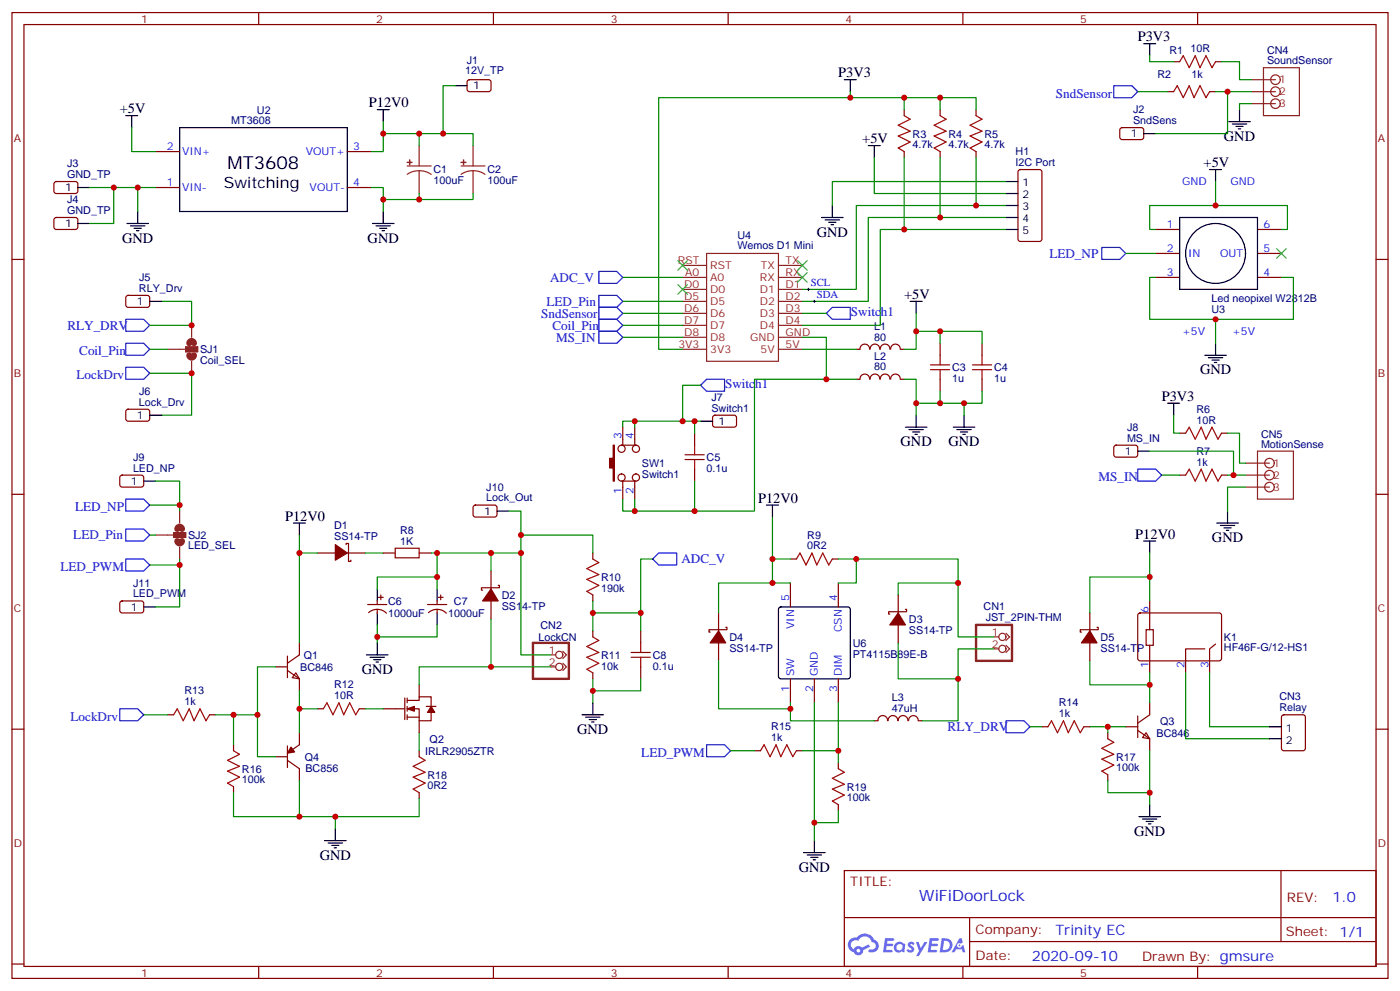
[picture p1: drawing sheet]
<svg xmlns="http://www.w3.org/2000/svg" width="412mm" height="292mm" viewBox="0 0 412 292" stroke-linecap="round" stroke-linejoin="round" font-family="sans-serif">
<g fill="none" stroke="#870000" stroke-width=".35">
<path d="M3.5 3.7h405.4v284.3h-405.4zM7.1 7.2h398.2v277.3h-398.2zM76.2 3.7v3.5M145.3 3.7v3.5M214.5 3.7v3.5M283.6 3.7v3.5M352.8 3.7v3.5M3.5 76.4h3.6M405.3 76.4h3.6M3.5 145.5h3.6M405.3 145.5h3.6M3.5 214.7h3.6"/>
<path d="M405.3 214.7h3.6M248.7 256.3h156.6v28.2h-156.6zM377.3 256.3v20.9M248.7 270.1h156.5M285.6 277.2h119.6M285.6 270.1v14.2M3.5 283.8h3.6M76.2 284.5v3.5M145.3 284.5v3.5M214.5 284.5v3.5M283.6 284.5v3.5M352.8 284.5v3.5"/>
<path d="M405.3 283.8h3.6"/>
</g>
<g fill="#5487ff">
<path d="M267.7 277.5a1.22 1.22 0 0 1 1.7 .2l-.4 .6a.47 .47 0 0 0-.3-.4 .47 .47 0 0 0-.5 .2l.1 .2a1.14 1.14 0 0 1 .8 1.8 1.14 1.14 0 0 1-1.9 0l-.2-.2 .5-.6 .7 .5a.29 .29 0 0 0 .3-.3 .29 .29 0 0 0-.2-.3 1.04 1.04 0 0 1-.6-1.7z"/>
<path d="M260.7 276.2h2.4l.3 .2-.2 .5-1.8 .1-.1 .8h1.5l.3 .4-.3 .4h-1.6l-.2 1.1h1.7l.2 .3-.2 .3-2.6 .1z"/>
<path d="M273.8 276.2h2.4l.3 .2-.1 .5-1.8 .1-.2 .8h1.6l.3 .4-.4 .4-1.6-.1-.1 1.1 1.7 .1 .2 .3-.2 .3-2.6 .1z"/>
<path d="M282.6 276.2h.7l.3 1.3-.6 .3a.69 .69 0 0 0-1 .3 .69 .69 0 0 0 .4 .9 .69 .69 0 0 0 .9-.6l.5-.2 .6 2.2h-.8l-.2-.9h-1.8l-.5 .9h-.8z"/>
<path d="M269.8 277.3h.8l.6 1.8 1.1-1.8h.9l-2.6 4.2h-.8l.9-1.5z"/>
<path d="M277.4 276.2l-.6 4.2h1.3a2.11 2.11 0 0 0 2.5-2.1 2.11 2.11 0 0 0-2.5-2.1zM278.1 277a1.39 1.39 0 0 1 1.7 1.4 1.39 1.39 0 0 1-1.8 1.2h-.3z"/>
<path d="M263.7 277.8a1.54 1.54 0 0 0-.1 2.2 1.54 1.54 0 0 0 2.2 .1l.6 .3 .3-2.3-.2-.3h-.4a1.49 1.49 0 0 0-2.4 0zM264 278.8a.94 .94 0 0 1 1.8 0 .94 .94 0 0 1-1.8 0z"/>
<path d="M250.4 276.6a2.18 2.18 0 0 0 1.1 3.7 1.44 1.44 0 0 0 1.6 .9 1.44 1.44 0 0 0 1.2-1.4l2-1.1-.5-.7-1.9 1a1.47 1.47 0 0 0-2.4 .4 1.39 1.39 0 0 1-.7-1.9 1.39 1.39 0 0 1 2-.5 2.12 2.12 0 0 1 2.2-1.3 2.12 2.12 0 0 1 1.9 1.7 1.14 1.14 0 0 1 1.1 1.4 1.14 1.14 0 0 1-1.7 .7 .43 .43 0 0 0-.5 .4 .43 .43 0 0 0 .4 .5 1.98 1.98 0 0 0 2.5-1.2 1.98 1.98 0 0 0-1.2-2.6 3.1 3.1 0 0 0-5.3-.6l-.9 .1zM252.3 279.9a.55 .55 0 0 1 1.1 0 .55 .55 0 0 1-1.1 0z"/>
<circle cx="282.6" cy="278.3" r=".26"/>
</g>
<g fill="none" stroke="#8c2424" stroke-width=".35">
<path d="M119.9 48.9h7.1M123.5 50.3l1.8 .2 1.7 .8M123.5 50.3l-1.9 .2-1.7 .8M123.5 42.9v6M123.5 50.3v6.7M135.8 48.9h7.1M139.3 50.3l1.9 .2 1.7 .8M139.3 50.3l-1.8 .2-1.7 .8M139.3 42.9v6M139.3 50.3v6.7M201.1 78.1h7M208.1 74.6h21.2v31.8h-21.2z"/>
<path d="M229.3 78.1h7.1M201.1 99.3h7M201.1 85.2h7M201.1 81.7h7M201.1 95.8h7M201.1 92.3h7M201.1 88.7h7M229.3 99.3h7.1M229.3 85.2h7.1M229.3 81.7h7.1M229.3 95.8h7.1M229.3 92.3h7.1"/>
<path d="M229.3 88.7h7.1M201.1 102.8h7M229.3 102.8h7.1M162.3 196.3h1.4M162.3 192.8h1.4M165.8 195.3l1.1 1-1.1 1.1M165.8 191.7l1.1 1.1-1.1 1.1M292.8 191h1.4M292.8 187.5h1.4M296.3 190l1.1 1-1.1 1.1M296.3 186.4l1.1 1.1-1.1 1.1"/>
<circle cx="164.7" cy="196.3" r="1.06"/>
<circle cx="164.7" cy="192.8" r="1.06"/>
<circle cx="295.3" cy="191" r="1.06"/>
<circle cx="295.3" cy="187.5" r="1.06"/>
</g>
<g fill="none" stroke="#000" stroke-width=".35">
<path d="M37 34h3.6M38.8 34v3.6M52.9 37.6h49.4v24.7h-49.4zM111.1 32.3h3.6M112.9 32.3v3.5M255.8 42.9h3.5M257.5 42.9v3.5M296.3 53.4h3.6M296.3 57h3.6M356.3 49.9h3.5M358.1 49.9v3.5M37.4 65.8h6.3"/>
<path d="M38.5 66.5h4.2M39.5 67.2h2.1M40.2 67.9h.7M40.6 62.3v3.5M109.7 65.8h6.4M110.8 66.5h4.2M111.8 67.2h2.1M112.5 67.9h.7M112.9 62.3v3.5M242 64h6.4M243.1 64.7h4.2M244.1 65.4h2.1"/>
<path d="M244.8 66.1h.7M245.2 60.5v3.5M296.3 60.5h3.6M296.3 64h3.6M296.3 67.6h3.6M347.5 64h22.9v21.2h-22.9zM268.1 88.7h3.5M269.9 88.7v3.6M354.9 104.6h6.3M356 105.3h4.2M357 106h2.1M357.7 106.7h.7"/>
<path d="M358.1 101.1v3.5M266.7 125.8h6.3M267.8 126.5h4.2M268.8 127.2h2.1M269.5 127.9h.7M269.9 122.2v3.6M86.4 154h3.6M88.2 154v3.5M225.8 148.7h3.5M227.5 148.7v3.5M111.1 173.4v3.5M128.8 173.4v3.5"/>
<path d="M107.9 192.8h6.4M109 193.5h4.2M110.1 194.2h2.1M110.8 194.9h.7M111.1 180.4v3.6M111.1 189.3v3.5M128.8 180.4v3.6M95.6 247.5h6.4M96.7 248.2h4.2M97.7 248.9h2.1M98.4 249.6h.7M98.8 243.9v3.6"/>
<path d="M236.7 251h6.4M237.8 251.7h4.2M238.8 252.4h2.1M239.5 253.1h.7M239.9 247.5v3.5"/>
<circle cx="358.1" cy="74.6" r="8.8"/>
</g>
<g fill="none" stroke="#870000" stroke-width=".35">
<path d="M266.3 32.3v1.7M276.9 32.3v1.7M287.5 32.3v1.7M45.9 55.2h7M45.9 44.6h7M102.3 55.2h7.1M102.3 44.6h7.1M266.3 44.6v1.8M276.9 44.6v1.8M287.5 44.6v1.8M300.1 50.1l.5-.2h5.6l.7 .4v20.1l-.4 .6-5.9 .1-.7-.5v-20zM340.4 74.6h7.1"/>
<path d="M340.4 67.6h7.1M370.4 74.6h7.1M370.4 67.6h7.1M340.4 81.7h7.1M370.4 81.7h7.1M256.1 102.8a1.41 1.41 0 0 0-1.4-1.5 1.41 1.41 0 0 0-1.4 1.5h-1.1M256.1 111.6a1.41 1.41 0 0 0-1.4-1.5 1.41 1.41 0 0 0-1.4 1.5l-1.1 .1M256.3 102.8a1.41 1.41 0 0 1 1.4-1.5 1.41 1.41 0 0 1 1.4 1.5M256.3 111.6a1.41 1.41 0 0 1 1.4-1.5 1.41 1.41 0 0 1 1.4 1.5M259.3 102.8a1.41 1.41 0 0 1 1.4-1.5 1.41 1.41 0 0 1 1.4 1.5M259.3 111.6a1.41 1.41 0 0 1 1.4-1.5 1.41 1.41 0 0 1 1.4 1.5M262.4 102.8a1.41 1.41 0 0 1 1.4-1.5 1.41 1.41 0 0 1 1.4 1.5"/>
<path d="M262.4 111.6a1.41 1.41 0 0 1 1.4-1.5 1.41 1.41 0 0 1 1.4 1.5M265.3 102.8h1M265.3 111.7h1M276.9 101.1v3.5M276.9 111.7v3.5M289.3 101.1v3.5M289.3 111.7v3.5M93.5 162.8h5.3M102 160.3v-.3h.7v5.3h.7v-.4M102.3 162.8h5.3M108.3 178h5.6M111.1 176.9v1.1"/>
<path d="M111.1 179.4v1M111.5 175.9h1.4M112.2 175.2v1.4M112.9 162.8h3.5M123.5 162.8h3.5M125.9 178h5.7M128.8 176.9v1.1M128.8 179.4v1M129.1 175.9h1.4M129.8 175.2v1.4M144.6 168.1v5.3M144.6 176.9v5.3"/>
<path d="M146.8 172.3h.3v.7h-5.3v.7h.4M232.8 164.6h1.8M245.2 164.6h1.7M338.7 176.9v8.5M81.1 196.3h3.6M84.7 197.4l3.5 2.4v3.6M84.7 193.1v6.4M87.1 198.1l1.1 1.7-2.1-.3zM88.2 189.3v3.5l-3.5 2.5M108.6 180.4a3.8 3.8 0 0 1 5.2 .1M126.2 180.4a3.8 3.8 0 0 1 5.3 .1M335.4 180.7l.4-.3 23.6 .1 .4 .7v12.9l-.7 .5-23.5-.1-.5-.6v-12.7z"/>
<path d="M337.6 185.4h2.1v4.6h-2.1zM338.7 190v8.1M354.9 191h-5.7v7.1M358.1 189.6l-1.8 1.4v7.1M49.4 210.4h1.8M61.7 210.4h1.8M68.8 219.3v1.7M84.7 219.6v6.4M88.2 215.7v3.6l-3.5 2.4M93.5 208.7h1.7M105.8 208.7h1.8M112.9 208.7h6.3"/>
<path d="M119.2 205.5v6.3M119.9 206.2h3.6v-1.1h3.5v2.9M119.9 208.7h3.6v3.5h3.5v-2.5M119.9 211.1h3.6M119.9 205.5v1.4M119.9 208v1.4M119.9 210.4v1.4M123.5 201.6v3.5M123.5 212.2v3.5M125.6 208h2.8M68.8 231.6v1.8M81.1 222.8h3.6"/>
<path d="M84.7 223.8l3.5 2.5v3.5M123.5 221v1.8M123.5 233.4v1.7M222.2 221h1.8M234.6 221h1.8M246.9 224.5v1.8M246.9 236.9v1.8"/>
</g>
<g fill="#870000" stroke="#870000" stroke-width=".35">
<path d="M85.7 220l1.1 1.4-2.1 .3z"/>
<path d="M119.9 208.7l2.2-.7v1.4z"/>
<path d="M127 208l1.1 1.7h-2.2z"/>
<path d="M144.6 173.4l2.2 3.5h-4.6z"/>
<path d="M98.8 160.3l3.5 2.5-3.5 2.1z"/>
</g>
<path d="M157 189.3h10.6v10.5h-10.6zM287.5 184h10.6v10.6h-10.6z" fill="none" stroke="#8c2424" stroke-width=".71"/>
<g fill="none" stroke="#008700" stroke-width=".35">
<path d="M38.8 37.6v7h7.1M112.9 35.8v8.8h-3.5M112.9 39.3h10.6v3.6M123.5 39.3h15.8v3.6M266.3 32.3v-3.5h21.2v3.5M266.3 28.8h-72.3v74h7.1M276.9 28.8v3.5M45.9 55.2h-5.3v7.1M109.4 55.2h3.5v7.1M123.5 57v1.7h-10.6M139.3 57v1.7h-15.8M257.5 46.4v10.6h38.8"/>
<path d="M266.3 46.4v21.2h30M276.9 46.4v17.6M287.5 46.4v14.1M296.3 53.4h-51.1v7.1M358.1 53.4v7.1M296.3 60.5h-44.1v24.7h-15.8M296.3 64h-40.5v24.7h-19.4M331.6 74.6h8.8M340.4 67.6h-1.7v-7.1h40.5v7.1h-1.7M183.4 95.8h17.7M183.4 88.7h17.7M236.4 99.3h7v12.4h8.8"/>
<path d="M269.9 92.3v10.5h-3.6M269.9 97.5h7v3.6M276.9 97.5h12.4v3.6M340.4 81.7h-1.7v12.3h42.3v-12.3h-3.5M358.1 94v7.1M236.4 102.8h15.8M266.3 111.7h3.6v10.5M276.9 115.2v3.5M289.3 115.2v3.5h-19.4M88.2 157.5v31.8M88.2 162.8h5.3M107.6 162.8h5.3"/>
<path d="M111.1 173.4v-3.5h17.7v3.5M127 162.8h26.5v30h8.8M128.8 162.8v7.1M144.6 162.8v5.3M81.1 196.3h-5.3v26.5h5.3M111.1 184v3.5h17.7v-3.5M111.1 187.5v1.8M144.6 182.2v14.1M162.3 196.3h-38.8v5.3M42.3 210.4h7.1M63.5 210.4h12.3M68.8 210.4v8.9"/>
<path d="M88.2 203.4v12.3M88.2 208.7h5.3M107.6 208.7h5.3M123.5 215.7v5.3M68.8 233.4v7h19.4M88.2 229.8v10.6h10.6M123.5 235.1v5.3h-24.7v3.5"/>
</g>
<g fill="none" stroke="#a10000" stroke-width=".35">
<path d="M266.3 34l1.8 1.1-3.5 1.8 3.5 1.7-3.5 1.4 3.5 1.8-3.5 1.8 1.7 1M276.9 34l1.8 1.1-3.5 1.8 3.5 1.7-3.5 1.4 3.5 1.8-3.5 1.8 1.7 1M287.5 34l1.8 1.1-3.5 1.8 3.5 1.7-3.5 1.4 3.5 1.8-3.5 1.8 1.7 1M274.1 108.8h5.7M274.1 107.4h5.7M276.9 104.6v2.8M276.9 108.8v2.9M286.5 108.8h5.6M286.5 107.4h5.6M289.3 104.6v2.8M289.3 108.8v2.9M116.4 161.4h7.1v2.8h-7.1z"/>
<path d="M234.6 164.6l1.1-1.8 1.7 3.5 1.8-3.5 1.4 3.5 1.8-3.5 1.7 3.5 1.1-1.7M51.2 210.4l1-1.7 1.8 3.5 1.7-3.5 1.4 3.5 1.8-3.5 1.8 3.5 1-1.8M95.2 208.7l1.1-1.8 1.8 3.5 1.7-3.5 1.4 3.5 1.8-3.5 1.8 3.5 1-1.7M68.8 221l1.8 1.1-3.6 1.7 3.6 1.8-3.6 1.4 3.6 1.8-3.6 1.7 1.8 1.1M123.5 222.8l1.7 1-3.5 1.8 3.5 1.8-3.5 1.4 3.5 1.7-3.5 1.8 1.8 1.1M224 221l1.1-1.7 1.7 3.5 1.8-3.5 1.4 3.5 1.8-3.5 1.7 3.5 1.1-1.8M246.9 226.3l1.8 1.1-3.5 1.7 3.5 1.8-3.5 1.4 3.5 1.8-3.5 1.7 1.7 1.1"/>
</g>
<path d="M324.6 72.8h5.2l1.8 1.8-1.8 1.8h-5.2zM176.4 94h5.3l1.7 1.8-1.7 1.7h-5.3zM176.4 90.5h5.3l1.7 1.8-1.7 1.7h-5.3zM176.4 87h5.3l1.7 1.7-1.7 1.8h-5.3zM35.3 208.7h5.3l1.7 1.7-1.7 1.8h-5.3zM208.1 219.3h5.3l1.8 1.7-1.8 1.8h-5.3z" fill="none" stroke="#00f" stroke-width=".35"/>
<path d="M237.8 85.2h.7M238.1 84.8v.7M239.5 88.7h.7M239.9 88.4v.7" fill="none" stroke="#000" stroke-width=".29"/>
<g fill="#8c2424" stroke="#8c2424" stroke-width=".35">
<path d="M119.9 47.8h1.5z"/>
<path d="M120.6 47.1l.1 1.4z"/>
<path d="M135.8 47.8h1.4z"/>
<path d="M136.5 47.1l.1 1.4z"/>
</g>
<path d="M229.5 178.9l.5-.2h19.8l.5 .2 .2 .5v19.7l-.3 .5-.4 .2h-19.8l-.5-.2-.2-.5v-19.7z" fill="#fff" stroke="#000" stroke-width=".35"/>
<g fill="none" stroke="#870000" stroke-width=".35">
<path d="M345.7 18.2h1.8M358.1 18.2h1.7M137.8 23.7l.5-.2h5.9l.4 .7v2.4l-.7 .4-5.9-.1-.4-.6v-2.1zM330.1 37.8l.5-.2h5.9l.4 .7-.1 2.4-.6 .4-5.9-.1-.5-.6v-2.1zM344 27h1.7M356.3 27h1.8M16.1 53.7l.5-.3 5.9 .1 .4 .7v2.3l-.7 .5-5.9-.1-.4-.6v-2.1zM16.1 64.2l.5-.2 5.9 .1 .4 .6v2.4l-.7 .5-5.9-.1-.4-.6v-2.2zM37.3 87.2l.4-.2h6l.4 .7-.1 2.4-.6 .4-5.9-.1-.5-.6v-2.1zM37.3 120.7l.4-.2h6l.4 .7-.1 2.4-.6 .4-5.9-.1-.5-.6v-2.1zM183.1 131.1h4.2M183.4 125.8v5.3"/>
<path d="M187 125.8v5.3M204.6 127.5v3.6M204.6 138.1v3.5M210.1 122.4l.5-.2 5.9 .1 .5 .6-.1 2.4-.6 .5-6-.1-.4-.6v-2.2zM328.3 131.3l.5-.2h5.9l.4 .7v2.4l-.7 .4-5.9-.1-.4-.6v-2.1zM347.5 139.9h1.7M347.5 127.5h1.7M359.8 139.9h1.8M359.8 127.5h1.8M35.5 140.1l.5-.2h5.9l.4 .7v2.4l-.7 .4-5.9-.1-.4-.6v-2.1zM139.6 148.9l.5-.2 5.9 .1 .4 .6-.1 2.4-.6 .4h-5.9l-.5-.7v-2.1zM183.1 141.6h4.2"/>
<path d="M183.4 141.6v5.3M187 141.6v5.3M35.5 177.1l.5-.2 5.9 .1 .4 .6v2.4l-.7 .4h-5.9l-.4-.7v-2.1zM174.6 162.8v1.8M174.6 175.2v1.7M232.8 171.6v7.1M246.9 171.6v7.1M264.6 175.2v5.2M266.7 179.4h.4v.7h-5.3v.7h.3M174.6 185.7v1.8M174.6 198.1v1.7M188.7 185.7v3.6"/>
<path d="M188.7 196.3v3.5M211.7 180.4v5.3M211.7 189.3v5.3M213.8 184.7h.3v.7h-5.3v.7h.4M232.8 199.8v7.1M239.9 199.8v7.1M246.9 199.8v7.1M264.6 184v5.3M321 180.4v5.3M321 189.3v5.3M323.1 184.7h.4v.7h-5.3v.7h.4M257.5 212.2h1.1"/>
<path d="M258.6 212.2a1.41 1.41 0 0 1 1.4-1.5 1.41 1.41 0 0 1 1.4 1.5M261.6 212.2a1.41 1.41 0 0 1 1.4-1.5 1.41 1.41 0 0 1 1.4 1.5M264.6 212.2a1.41 1.41 0 0 1 1.4-1.5 1.41 1.41 0 0 1 1.4 1.5M267.7 212.2a1.41 1.41 0 0 1 1.4-1.5 1.41 1.41 0 0 1 1.4 1.5M270.6 212.2h1M306.9 214h1.8M319.3 214h1.7M326.3 215.7v1.8M331.6 214h3.5M335.1 215l3.6 2.5v3.5M335.1 210.8v6.3M337.6 215.7l1.1 1.8-2.2-.4z"/>
<path d="M338.7 206.9v3.5l-3.6 2.5M377.7 210.6l.5-.2h5.6l.7 .5v9.4l-.4 .7h-5.9l-.7-.4v-9.5zM326.3 228.1v1.7"/>
<circle cx="183.1" cy="132.1" r="1.06"/>
<circle cx="187.3" cy="132.1" r="1.06"/>
<circle cx="183.1" cy="140.6" r="1.06"/>
<circle cx="187.3" cy="140.6" r="1.06"/>
</g>
<g fill="#870000" stroke="#870000" stroke-width=".35">
<path d="M211.7 185.7l2.1 3.6h-4.6z"/>
<path d="M264.6 180.4l2.1 3.6h-4.6z"/>
<path d="M321 185.7l2.1 3.6h-4.5z"/>
<path d="M180.6 131.1h.4v10.5h-.4v-3.8h-1v-2.9h1z"/>
</g>
<g fill="none" stroke="#008700" stroke-width=".35">
<path d="M338.7 16.4v1.8h7M359.8 18.2h5.3v5.3h3.6M134.1 25.2h-3.6v14.1M250.5 27v1.8M335.1 27h8.9M358.1 27h10.6M361.6 27v12.3h-21.2M368.7 30.5h-3.6v1.8M26.5 55.2h14.1M33.5 55.2v10.6h-7M266.3 67.6h-7v28.2h-22.9M47.6 88.7h8.8v7.1h-12.3"/>
<path d="M183.4 92.3h17.7M183.4 99.3h17.7M183.4 81.7h17.7M236.4 92.3h7M44.1 109.9h12.3v12.3h-8.8M44.1 102.8h5.3M206.4 113.4h-5.3v10.6M243.4 111.7h-21.2v38.8h-17.6M284 118.7v3.5M183.4 125.8v-1.8h21.2v3.5M187 124v1.8M204.6 124h1.8"/>
<path d="M338.7 132.8h24.7v7.1M342.2 139.9h5.3M345.7 122.2v5.3h1.8M361.6 127.5h3.5v8.8h1.8M361.6 139.9h5.3M44.1 148.7h8.8v1.8M44.1 157.5h1.8M45.9 141.6h7v7.1M149.9 150.5h3.6v12.3M153.5 157.5h21.1v5.3M183.4 146.9v3.6h3.6v-3.6M204.6 141.6v8.9h-17.6"/>
<path d="M227.5 152.2v12.4M366.9 143.4h-5.3v7.1M52.9 164.6v1.7h-8.8M52.9 166.3v12.4h-7M174.6 176.9v8.8M192.3 164.6h-3.6v15.8M227.5 171.6h-15.8v8.8M232.8 164.6h-5.3v7h5.3M246.9 164.6h5.3v7h-5.3M252.2 164.6h30v22.9h10.6M282.2 171.6h-17.6v3.6M338.7 169.9h-17.7v10.5"/>
<path d="M338.7 162.8v14.1M174.6 180.4h14.1v5.3M174.6 199.8v7.1M188.7 199.8v3.6h-14.1M211.7 194.6v14.1h21.1v-1.8M264.6 189.3v10.5h17.6M292.8 191h-10.6v21.2h-10.6M321 194.6v7h17.7M338.7 198.1v8.8M349.2 198.1v19.4h24.7M356.3 198.1v15.9h17.6M232.8 208.7v3.5h24.7"/>
<path d="M239.9 206.9v40.6M246.9 206.9v14.1h-10.5M303.4 214h3.5M321 214h10.6M326.3 214v1.7M215.2 221h7M246.9 238.7v3.5h-7M246.9 221v3.5M326.3 229.8v3.6h12.4M338.7 221v15.9"/>
</g>
<g fill="none" stroke="#000" stroke-width=".35">
<path d="M336.9 12.9h3.5M338.7 12.9v3.5M134.1 25.2h3.5M248.7 23.5h3.5M250.5 23.5v3.5M336.9 39.3h3.5M361.9 35.8h6.4M363 36.5h4.2M364.1 37.2h2.1M364.8 37.9h.7M365.1 32.3v3.5M22.9 55.2h3.6"/>
<path d="M22.9 65.8h3.6M44.1 88.7h3.5M344 118.7h3.5M345.7 118.7v3.5M44.1 122.2h3.5M206.4 124h3.5M280.8 125.8h6.4M281.9 126.5h4.2M282.9 127.2h2.1M283.6 127.9h.7M284 122.2v3.6M335.1 132.8h3.6"/>
<path d="M42.3 141.6h3.6M146.4 150.5h3.5M336.9 159.3h3.5M338.7 159.3v3.5M358.4 154h6.4M359.5 154.7h4.2M360.5 155.4h2.2M361.2 156.1h.7M361.6 150.5v3.5M42.3 178.7h3.6M171.4 210.4h6.4M172.5 211.1h4.2"/>
<path d="M173.6 211.8h2.1M174.3 212.5h.7M174.6 206.9v3.5M373.9 214h3.6M373.9 217.5h3.6M338.7 236.9v3.5M335.5 240.4h6.3M336.5 241.1h4.3M337.6 241.8h2.1M338.3 242.5h.7"/>
</g>
<g fill="none" stroke="#a10000" stroke-width=".35">
<path d="M347.5 18.2l1-1.8 1.8 3.5 1.8-3.5 1.4 3.5 1.7-3.5 1.8 3.5 1.1-1.7M345.7 27l1.1-1.8 1.7 3.6 1.8-3.6 1.4 3.6 1.8-3.6 1.7 3.6 1.1-1.8M201.8 135.3h5.6M201.8 133.9h5.6M204.6 131.1v2.8M204.6 135.3v2.8M349.2 139.9l1.1-1.8 1.8 3.5 1.7-3.5 1.4 3.5 1.8-3.5 1.8 3.5 1-1.7M349.2 127.5l1.1-1.7 1.8 3.5 1.7-3.5 1.4 3.5 1.8-3.5 1.8 3.5 1-1.8M174.6 164.6l1.8 1-3.5 1.8 3.5 1.8-3.5 1.4 3.5 1.7-3.5 1.8 1.7 1.1M174.6 187.5l1.8 1.1-3.5 1.7 3.5 1.8-3.5 1.4 3.5 1.8-3.5 1.7 1.7 1.1M185.9 193.5h5.7M185.9 192.1h5.7"/>
<path d="M188.7 189.3v2.8M188.7 193.5v2.8M308.7 214l1-1.8 1.8 3.5 1.8-3.5 1.4 3.5 1.7-3.5 1.8 3.5 1.1-1.7M326.3 217.5l1.8 1-3.5 1.8 3.5 1.8-3.5 1.4 3.5 1.7-3.5 1.8 1.7 1.1"/>
</g>
<g fill="none" stroke="#00f" stroke-width=".35">
<path d="M328.1 25.2h5.3l1.7 1.8-1.7 1.8h-5.3zM176.4 79.9h5.3l1.7 1.8-1.7 1.7h-5.3zM37 94h5.3l1.8 1.8-1.8 1.7h-5.3zM176.4 97.5h5.3l1.7 1.8-1.7 1.8h-5.3zM243.4 92.3l1.8-1.8h5.3v3.5h-5.3zM37 101.1h5.3l1.8 1.7-1.8 1.8h-5.3zM37 108.1h5.3l1.8 1.8-1.8 1.8h-5.3zM206.4 113.4l1.7-1.7h5.3v3.5h-5.3zM335.1 138.1h5.3l1.8 1.8-1.8 1.7h-5.3zM37 146.9h5.3l1.8 1.8-1.8 1.8h-5.3zM37 155.8h5.3l1.8 1.7-1.8 1.8h-5.3zM37 164.6h5.3l1.8 1.7-1.8 1.8h-5.3z"/>
<path d="M192.3 164.6l1.7-1.8h5.3v3.5h-5.3zM296.3 212.2h5.3l1.8 1.8-1.8 1.7h-5.3z"/>
</g>
<path d="M55.7 104.6a.71 .71 0 0 0 .7 .7 .71 .71 0 0 0 .7-.7M55.7 101.1a.71 .71 0 0 1 .7-.7 .71 .71 0 0 1 .7 .7M52.2 159.3a.71 .71 0 0 0 .7 .7 .71 .71 0 0 0 .7-.7M52.2 155.8a.71 .71 0 0 1 .7-.8 .71 .71 0 0 1 .7 .8" fill="none" stroke="#8c2424" stroke-width="1.8"/>
<g fill="none" stroke="#8c2424" stroke-width=".35">
<path d="M372.2 19.9h10.6v14.1h-10.6zM368.7 23.5h7M368.7 27h7M368.7 30.5h7M56.4 95.8v3.5M49.4 102.8h5.3M54.7 102.1h3.5v1.4h-3.5zM56.4 106.4v3.5M366.9 136.3h7M366.9 139.9h7M370.4 132.8h10.6v14.1h-10.6zM45.9 157.5h5.3"/>
<path d="M51.2 156.8h3.5v1.4h-3.5zM52.9 150.5v3.5M366.9 143.4h7M52.9 161v3.6"/>
<circle cx="375.7" cy="23.5" r="1.41"/>
<circle cx="375.7" cy="27" r="1.41"/>
<circle cx="375.7" cy="30.5" r="1.41"/>
<circle cx="373.9" cy="136.3" r="1.41"/>
<circle cx="373.9" cy="139.9" r="1.41"/>
<circle cx="373.9" cy="143.4" r="1.41"/>
</g>
<g fill="#8c2424" stroke="#8c2424" stroke-width=".35">
<path d="M54.7 102.1h3.5v1.4h-3.5z"/>
<path d="M51.2 156.8h3.5v1.4h-3.5z"/>
</g>
<path d="M199.7 76.7l2.8 2.9M202.5 76.7l-2.8 2.9M234.9 76.7l2.9 2.9M237.8 76.7l-2.9 2.9M376.1 73.2l2.8 2.8M378.9 73.2l-2.8 2.8M199.7 83.8l2.8 2.8M202.5 83.8l-2.8 2.8M234.9 80.3l2.9 2.8M237.8 80.3l-2.9 2.8" fill="none" stroke="#3c3" stroke-width=".35"/>
<g fill="#c00">
<circle cx="98.8" cy="240.4" r=".88"/>
<circle cx="75.8" cy="210.4" r=".88"/>
<circle cx="88.2" cy="162.8" r=".88"/>
<circle cx="128.8" cy="162.8" r=".88"/>
<circle cx="128.8" cy="169.9" r=".88"/>
<circle cx="111.1" cy="187.5" r=".88"/>
<circle cx="68.8" cy="210.4" r=".88"/>
<circle cx="88.2" cy="240.4" r=".88"/>
<circle cx="88.2" cy="208.7" r=".88"/>
<circle cx="358.1" cy="94" r=".88"/>
<circle cx="358.1" cy="60.5" r=".88"/>
<circle cx="269.9" cy="97.5" r=".88"/>
<circle cx="276.9" cy="97.5" r=".88"/>
<circle cx="269.9" cy="118.7" r=".88"/>
<circle cx="276.9" cy="118.7" r=".88"/>
<circle cx="287.5" cy="60.5" r=".88"/>
<circle cx="276.9" cy="64" r=".88"/>
<circle cx="276.9" cy="28.8" r=".88"/>
<circle cx="266.3" cy="28.8" r=".88"/>
<circle cx="112.9" cy="39.3" r=".88"/>
<circle cx="112.9" cy="58.7" r=".88"/>
<circle cx="123.5" cy="58.7" r=".88"/>
<circle cx="123.5" cy="39.3" r=".88"/>
<circle cx="144.6" cy="162.8" r=".88"/>
<circle cx="227.5" cy="171.6" r=".88"/>
<circle cx="232.8" cy="208.7" r=".88"/>
<circle cx="252.2" cy="164.6" r=".88"/>
<circle cx="246.9" cy="221" r=".88"/>
<circle cx="239.9" cy="242.2" r=".88"/>
<circle cx="282.2" cy="171.6" r=".88"/>
<circle cx="282.2" cy="199.8" r=".88"/>
<circle cx="227.5" cy="164.6" r=".88"/>
<circle cx="338.7" cy="169.9" r=".88"/>
<circle cx="338.7" cy="201.6" r=".88"/>
<circle cx="130.5" cy="39.3" r=".88"/>
<circle cx="40.6" cy="55.2" r=".88"/>
<circle cx="33.5" cy="55.2" r=".88"/>
<circle cx="52.9" cy="148.7" r=".88"/>
<circle cx="52.9" cy="166.3" r=".88"/>
<circle cx="56.4" cy="109.9" r=".88"/>
<circle cx="56.4" cy="95.8" r=".88"/>
<circle cx="153.5" cy="162.8" r=".88"/>
<circle cx="266.3" cy="67.6" r=".88"/>
<circle cx="187" cy="150.5" r=".88"/>
<circle cx="204.6" cy="124" r=".88"/>
<circle cx="201.1" cy="124" r=".88"/>
<circle cx="363.4" cy="139.9" r=".88"/>
<circle cx="243.4" cy="111.7" r=".88"/>
<circle cx="204.6" cy="150.5" r=".88"/>
<circle cx="284" cy="118.7" r=".88"/>
<circle cx="144.6" cy="196.3" r=".88"/>
<circle cx="153.5" cy="157.5" r=".88"/>
<circle cx="174.6" cy="180.4" r=".88"/>
<circle cx="174.6" cy="203.4" r=".88"/>
<circle cx="188.7" cy="180.4" r=".88"/>
<circle cx="187" cy="124" r=".88"/>
<circle cx="361.6" cy="27" r=".88"/>
<circle cx="250.5" cy="28.8" r=".88"/>
<circle cx="326.3" cy="214" r=".88"/>
<circle cx="338.7" cy="233.4" r=".88"/>
</g>
<text font-size="5.3" x="67" y="49.7">MT3608</text>
<text font-size="4.6" x="66" y="55.2">Switching</text>
<text font-size="4.6" fill="#00f" x="270.8" y="265.3">WiFiDoorLock</text>
<g font-size="4.2">
<text x="335.1" y="12.2">P3V3</text>
<text x="246.9" y="22.8">P3V3</text>
<text x="35.3" y="33.3">+5V</text>
<text x="108.7" y="31.6">P12V0</text>
<text x="360.5" y="41.5">GND</text>
<text x="254" y="42.2">+5V</text>
<text x="354.5" y="49.2">+5V</text>
<text x="36" y="71.4">GND</text>
<text x="108.3" y="71.4">GND</text>
<text x="240.6" y="69.7">GND</text>
<text x="266.3" y="88">+5V</text>
<text x="353.5" y="110.2">GND</text>
<text x="342.2" y="118">P3V3</text>
<text x="265.3" y="131.4">GND</text>
<text x="279.4" y="131.4">GND</text>
<text x="223.3" y="148">P12V0</text>
<text x="84" y="153.3">P12V0</text>
<text x="334.4" y="158.6">P12V0</text>
<text x="357" y="159.6">GND</text>
<text x="106.5" y="198.4">GND</text>
<text x="170" y="216.1">GND</text>
<text x="334.1" y="246.1">GND</text>
<text x="94.2" y="253.1">GND</text>
<text x="235.3" y="256.6">GND</text>
</g>
<g font-size="4.2" fill="#00f">
<text x="392.5" y="265.6">1.0</text>
<text x="310.9" y="275.1">Trinity EC</text>
<text x="304" y="282.9">2020-09-10</text>
</g>
<g font-size="3.9" fill="#00f">
<text x="311" y="28.8">SndSensor</text>
<text x="309.1" y="75.9">LED_NP</text>
<text x="162" y="82.9">ADC_V</text>
<text x="159.4" y="93.5">SndSensor</text>
<text x="160.9" y="90">LED_Pin</text>
<text x="250.7" y="93">Switch1</text>
<text x="19.8" y="97.1">RLY_DRV</text>
<text x="162.7" y="97.1">Coil_Pin</text>
<text x="163.8" y="100.6">MS_IN</text>
<text x="23.3" y="104.6">Coil_Pin</text>
<text x="22.5" y="111.7">LockDrv</text>
<text x="213.6" y="114.2">Switch1</text>
<text x="323.6" y="141.6">MS_IN</text>
<text x="22.1" y="150.5">LED_NP</text>
<text x="21.6" y="158.8">LED_Pin</text>
<text x="200.7" y="165.9">ADC_V</text>
<text x="17.8" y="168.1">LED_PWM</text>
<text x="20.8" y="212.2">LockDrv</text>
<text x="279.1" y="215.3">RLY_DRV</text>
<text x="188.9" y="222.8">LED_PWM</text>
</g>
<g font-size="3.9" fill="#800">
<text x="250.5" y="260.9">TITLE:</text>
<text x="379.1" y="265.6">REV:</text>
<text x="287.4" y="275.1">Company:</text>
<text x="378.7" y="275.7">Sheet: 1/1</text>
<text x="287.4" y="282.8">Date:</text>
<text x="336.4" y="282.8">Drawn By: gmsure</text>
</g>
<g font-size="3.2" fill="#800">
<text x="41.6" y="6.7">1</text>
<text x="110.8" y="6.7">2</text>
<text x="179.9" y="6.7">3</text>
<text x="249.1" y="6.7">4</text>
<text x="318.2" y="6.7">5</text>
<text x="4.1" y="41.8">A</text>
<text x="405.9" y="41.8">A</text>
<text x="4.1" y="110.9">B</text>
<text x="405.9" y="110.9">B</text>
<text x="4.1" y="180.1">C</text>
<text x="405.9" y="180.1">C</text>
<text x="4.1" y="249.2">D</text>
<text x="405.9" y="249.2">D</text>
<text x="41.6" y="287.5">1</text>
<text x="110.8" y="287.5">2</text>
<text x="179.9" y="287.5">3</text>
<text x="249.1" y="287.5">4</text>
<text x="318.2" y="287.5">5</text>
</g>
<g font-size="3.2" fill="#000080">
<text x="344.5" y="15.8">R1</text>
<text x="350.7" y="15.3">10R</text>
<text x="373.2" y="15.9">CN4</text>
<text x="137" y="21.9">12V_TP</text>
<text x="137.5" y="19">J1</text>
<text x="340.9" y="22.9">R2</text>
<text x="351" y="22.9">1k</text>
<text x="373.2" y="18.9">SoundSensor</text>
<text x="75.7" y="33.6">U2</text>
<text x="333.8" y="33.3">J2</text>
<text x="68.1" y="36.5">MT3608</text>
<text x="268.8" y="40.5">R3</text>
<text x="279.4" y="40.5">R4</text>
<text x="290" y="40.5">R5</text>
<text x="333.7" y="36.5">SndSens</text>
<text x="268.8" y="43.6">4.7k</text>
<text x="279.4" y="43.6">4.7k</text>
<text x="290" y="43.6">4.7k</text>
<text x="299.2" y="45.7">H1</text>
<text x="19.8" y="52.4">GND_TP</text>
<text x="19.8" y="49.2">J3</text>
<text x="127.7" y="51.1">C1</text>
<text x="143.6" y="51.1">C2</text>
<text x="299.2" y="48.9">I2C Port</text>
<text x="19.8" y="59.8">J4</text>
<text x="127.7" y="54.2">100uF</text>
<text x="143.6" y="54.2">100uF</text>
<text x="19.8" y="63">GND_TP</text>
<text x="217.2" y="70.5">U4</text>
<text x="217.2" y="73.4">Wemos D1 Mini</text>
<text x="40.9" y="82.7">J5</text>
<text x="40.9" y="85.9">RLY_Drv</text>
<text x="356.8" y="88.9">Led neopixel W2812B</text>
<text x="356.8" y="92.1">U3</text>
<text x="257.5" y="100.2">80</text>
<text x="257.5" y="97.1">L1</text>
<text x="58.9" y="107.1">Coil_SEL</text>
<text x="58.9" y="103.9">SJ1</text>
<text x="257.5" y="105.9">L2</text>
<text x="257.5" y="109.1">80</text>
<text x="280.5" y="112.4">1u</text>
<text x="280.5" y="109.3">C3</text>
<text x="292.8" y="112.4">1u</text>
<text x="292.8" y="109.3">C4</text>
<text x="40.9" y="119.4">Lock_Drv</text>
<text x="40.9" y="116.2">J6</text>
<text x="209.6" y="118">J7</text>
<text x="209.6" y="121.2">Switch1</text>
<text x="352.4" y="124.7">10R</text>
<text x="352.4" y="121.5">R6</text>
<text x="332" y="130">MS_IN</text>
<text x="332" y="126.8">J8</text>
<text x="371.5" y="131.8">MotionSense</text>
<text x="371.5" y="128.8">CN5</text>
<text x="39.2" y="135.6">J9</text>
<text x="189.1" y="137.4">SW1</text>
<text x="208.1" y="135.6">C5</text>
<text x="352.4" y="137.1">1k</text>
<text x="352.4" y="133.9">R7</text>
<text x="39.2" y="138.8">LED_NP</text>
<text x="189.1" y="140.6">Switch1</text>
<text x="208.1" y="138.8">0.1u</text>
<text x="143.2" y="147.6">Lock_Out</text>
<text x="143.3" y="144.5">J10</text>
<text x="98.4" y="155.8">D1</text>
<text x="55.4" y="161.7">LED_SEL</text>
<text x="55.4" y="158.6">SJ2</text>
<text x="98.4" y="158.9">SS14-TP</text>
<text x="117.8" y="160.3">1K</text>
<text x="117.8" y="157.1">R8</text>
<text x="237.8" y="161.7">0R2</text>
<text x="237.8" y="158.6">R9</text>
<text x="39.2" y="172.7">J11</text>
<text x="177.1" y="171">R10</text>
<text x="39.2" y="175.9">LED_PWM</text>
<text x="114.3" y="178.1">C6</text>
<text x="133.7" y="178.1">C7</text>
<text x="147.8" y="179.5">SS14-TP</text>
<text x="147.8" y="176.3">D2</text>
<text x="177.1" y="174.2">190k</text>
<text x="289.7" y="179.7">CN1</text>
<text x="114.4" y="181.6">1000uF</text>
<text x="132" y="181.6">1000uF</text>
<text x="159.2" y="185.1">CN2</text>
<text x="267.8" y="183.3">D3</text>
<text x="290.4" y="182.9">JST_2PIN-THM</text>
<text x="158.6" y="188.6">LockCN</text>
<text x="214.8" y="191.9">SS14-TP</text>
<text x="214.8" y="188.6">D4</text>
<text x="251.2" y="190.4">U6</text>
<text x="267.8" y="186.6">SS14-TP</text>
<text x="324.2" y="191.9">SS14-TP</text>
<text x="324.2" y="188.6">D5</text>
<text x="360.5" y="191.6">HF46F-G/12-HS1</text>
<text x="360.5" y="188.7">K1</text>
<text x="88.5" y="197.5">BC846</text>
<text x="89.5" y="193.9">Q1</text>
<text x="177.1" y="197.1">10k</text>
<text x="177.1" y="193.9">R11</text>
<text x="192.3" y="197.1">0.1u</text>
<text x="192.3" y="193.9">C8</text>
<text x="251.2" y="193.6">PT4115B89E-B</text>
<text x="98.4" y="202.7">R12</text>
<text x="54.3" y="207.6">1k</text>
<text x="54.3" y="204.4">R13</text>
<text x="98.4" y="205.8">10R</text>
<text x="262.7" y="209.6">47uH</text>
<text x="262.7" y="206.5">L3</text>
<text x="311.9" y="208">R14</text>
<text x="376.9" y="209.4">Relay</text>
<text x="376.9" y="206.2">CN3</text>
<text x="227.2" y="215">R15</text>
<text x="311.9" y="211.1">1k</text>
<text x="341.8" y="213.3">Q3</text>
<text x="126.6" y="218.7">Q2</text>
<text x="227.2" y="218.2">1k</text>
<text x="340.7" y="216.9">BC846</text>
<text x="71.3" y="227.5">R16</text>
<text x="89.8" y="223.9">Q4</text>
<text x="90" y="227.1">BC856</text>
<text x="125.2" y="222.2">IRLR2905ZTR</text>
<text x="328.8" y="227.1">100k</text>
<text x="328.8" y="223.9">R17</text>
<text x="71.3" y="230.6">100k</text>
<text x="125.9" y="232.4">0R2</text>
<text x="125.9" y="229.2">R18</text>
<text x="249.4" y="232.7">R19</text>
<text x="249.4" y="235.9">100k</text>
</g>
<g font-size="3.2">
<text x="139.3" y="26.3">1</text>
<text x="333.1" y="40.4">1</text>
<text x="19.1" y="56.3">1</text>
<text x="301.2" y="54.9">1</text>
<text x="301.2" y="58.4">2</text>
<text x="301.2" y="61.9">3</text>
<text x="301.2" y="65.4">4</text>
<text x="19.1" y="66.9">1</text>
<text x="301.2" y="69">5</text>
<text x="40.3" y="89.8">1</text>
<text x="40.3" y="123.3">1</text>
<text x="211.7" y="125.1">1</text>
<text x="331.4" y="133.9">1</text>
<text x="38.6" y="142.7">1</text>
<text x="142.6" y="151.5">1</text>
<text x="38.6" y="179.7">1</text>
<text x="378.8" y="215.4">1</text>
<text x="378.8" y="218.9">2</text>
</g>
<g font-size="3.2" fill="#8d2323">
<text x="376.8" y="24.5">1</text>
<text x="376.8" y="28">2</text>
<text x="376.8" y="31.6">3</text>
<text x="199.7" y="77.8">RST</text>
<text x="231.4" y="77.8">TX</text>
<text x="201.8" y="81.3">A0</text>
<text x="209.2" y="82.7">A0</text>
<text x="209.2" y="79.2">RST</text>
<text x="223.9" y="82.7">RX</text>
<text x="224.1" y="79.2">TX</text>
<text x="231.4" y="81.3">RX</text>
<text x="201.6" y="84.8">D0</text>
<text x="201.6" y="88.4">D5</text>
<text x="209.2" y="86.3">D0</text>
<text x="209.2" y="89.8">D5</text>
<text x="223.8" y="89.8">D2</text>
<text x="223.8" y="86.3">D1</text>
<text x="231.4" y="88.4">D2</text>
<text x="231.4" y="84.8">D1</text>
<text x="201.6" y="95.4">D7</text>
<text x="201.6" y="91.9">D6</text>
<text x="209.2" y="93.3">D6</text>
<text x="223.8" y="93.3">D3</text>
<text x="231.4" y="95.4">D4</text>
<text x="231.4" y="91.9">D3</text>
<text x="201.6" y="99">D8</text>
<text x="209.2" y="100.4">D8</text>
<text x="209.2" y="96.8">D7</text>
<text x="221" y="100.4">GND</text>
<text x="223.8" y="96.8">D4</text>
<text x="231.4" y="99">GND</text>
<text x="199.8" y="102.5">3V3</text>
<text x="209.2" y="103.9">3V3</text>
<text x="224.1" y="103.9">5V</text>
<text x="231.4" y="102.5">5V</text>
<text x="375" y="137.4">1</text>
<text x="375" y="140.9">2</text>
<text x="375" y="144.5">3</text>
<text x="292.2" y="190.7">2</text>
<text x="292.2" y="187.1">1</text>
<text x="161.7" y="196">2</text>
<text x="161.7" y="192.4">1</text>
</g>
<g font-size="3.2" fill="#00f">
<text x="49.1" y="44.3">2</text>
<text x="53.6" y="45.7">VIN+</text>
<text x="90.1" y="45.7">VOUT+</text>
<text x="104.1" y="44.3">3</text>
<text x="49.1" y="54.9">1</text>
<text x="53.6" y="56.3">VIN-</text>
<text x="91.2" y="56.3">VOUT-</text>
<text x="104.1" y="54.9">4</text>
<text x="348.2" y="54.5">GND</text>
<text x="362.4" y="54.5">GND</text>
<text x="343.7" y="67.2">1</text>
<text x="372.2" y="67.2">6</text>
<text x="343.7" y="74.3">2</text>
<text x="350" y="75.7">IN</text>
<text x="359.4" y="75.7">OUT</text>
<text x="372.2" y="74.3">5</text>
<text x="343.7" y="81.3">3</text>
<text x="372.2" y="81.3">4</text>
<text x="238.8" y="84.3">SCL</text>
<text x="240.6" y="87.8">SDA</text>
<text x="348.2" y="98.6">+5V</text>
<text x="362.9" y="98.6">+5V</text>
<text x="183.1" y="129.3" transform="rotate(-90 183.1 129.3)">3</text>
<text x="186.6" y="129.3" transform="rotate(-90 186.6 129.3)">4</text>
<text x="183.1" y="145.4" transform="rotate(-90 183.1 145.4)">1</text>
<text x="186.6" y="145.4" transform="rotate(-90 186.6 145.4)">2</text>
<text x="232.5" y="176.9" transform="rotate(-90 232.5 176.9)">5</text>
<text x="246.6" y="176.9" transform="rotate(-90 246.6 176.9)">4</text>
<text x="233.9" y="185.3" transform="rotate(-90 233.9 185.3)">VIN</text>
<text x="338.3" y="180.4" transform="rotate(-90 338.3 180.4)">6</text>
<text x="248" y="186.1" transform="rotate(-90 248 186.1)">CSN</text>
<text x="338.3" y="196.6" transform="rotate(-90 338.3 196.6)">1</text>
<text x="348.9" y="196.6" transform="rotate(-90 348.9 196.6)">2</text>
<text x="356" y="196.6" transform="rotate(-90 356 196.6)">3</text>
<text x="232.5" y="203.6" transform="rotate(-90 232.5 203.6)">1</text>
<text x="233.9" y="199.1" transform="rotate(-90 233.9 199.1)">SW</text>
<text x="239.5" y="203.6" transform="rotate(-90 239.5 203.6)">2</text>
<text x="240.9" y="199.1" transform="rotate(-90 240.9 199.1)">GND</text>
<text x="246.6" y="203.6" transform="rotate(-90 246.6 203.6)">3</text>
<text x="248" y="199.1" transform="rotate(-90 248 199.1)">DIM</text>
</g>
</svg>
